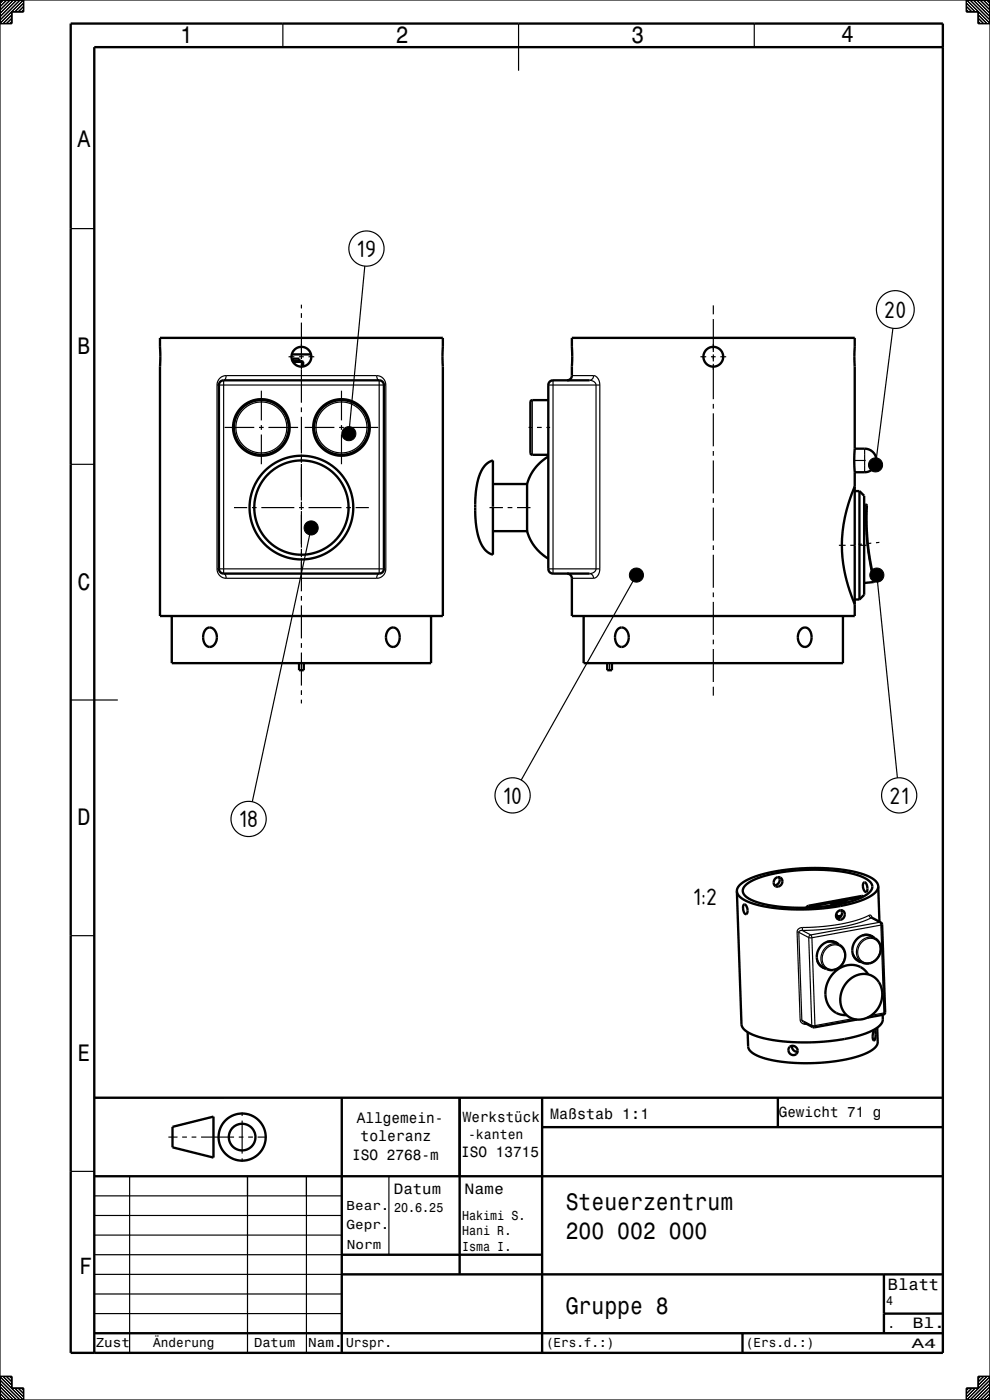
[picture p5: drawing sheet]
<svg xmlns="http://www.w3.org/2000/svg" width="210mm" height="297mm" viewBox="0 0 210 297" stroke-linecap="round" stroke-linejoin="round" font-family="sans-serif">
<!-- layer:  General  -->
<g fill="none" stroke="#000" stroke-width=".5">
<path d="M33.9 71.7h60v59h-60zM61.9 75.2h4.1M62.1 76.6h1.4M62.1 76.8h2.2M63.5 76.7v-.6h-1.4v.6h2.1M64.2 76.7l.1 .1M64.2 76.7v1.1M64.3 76.8v.9M46.8 80.9l.6-.2h33.1l.7 .3 .2 .7v39l-.3 .7-.7 .3h-33l-.7-.3-.3-.7v-39zM103.1 98.5l.7-.5 .8-.3v20a4.5 4.5 0 0 1-3-3.5 26.1 26.1 0 0 1 .2-13.7l.6-1.1zM116.3 96.8a9.9 9.9 0 0 0-4.5 5.9M116.3 84.9h-3.4l-.2 .1-.2 .3 .1 11 .3 .2h3.4"/>
<path d="M120.3 80.7l.7-.3 .3-.6v-8.1h60v23.5M125.1 80.7h-7.8l-.7 .2-.3 .8v39.2l.5 .6 .4 .2h7.9M181.3 95.2v5M181.3 95.2h2.1a2.5 2.5 0 0 1 2.5 2.5 2.5 2.5 0 0 1-2.5 2.5h-2.1M104.6 112.7h7.2M104.6 102.7h7.2M111.8 112.7a9.9 9.9 0 0 0 4.5 5.8M111.8 102.7v10M181.3 103.2a30 30 0 0 0 0 25M181.3 100.2v30.5h-60v-8l-.3-.7-.7-.3M181.3 104.2h1M182.3 104.2v23"/>
<path d="M182.3 104.2l1 1v21l-1 1M183.3 107.1h.5a58.9 58.9 0 0 0 1.7 16.2l-2.2 .4M183.8 108.5v.1M36.4 130.7v10h55v-10M43.7 133.5a1.32 1.32 0 0 1 1.4-.3 1.32 1.32 0 0 1 .8 1.2 1.96 1.96 0 0 1-1.6 2.8 2.4 2.4 0 0 1-.6-3.7zM82.5 133.5a1.27 1.27 0 0 1 1.4-.3 1.27 1.27 0 0 1 .8 1.2 2.23 2.23 0 0 1-1.1 2.8 1.69 1.69 0 0 1-1.7-2l.2-1.1zM123.8 130.7v10h55v-10M131 133.5a1.32 1.32 0 0 1 1.4-.3 1.32 1.32 0 0 1 .9 1.2 1.96 1.96 0 0 1-1.7 2.8 2.41 2.41 0 0 1-.6-3.7zM169.9 133.5a1.27 1.27 0 0 1 1.4-.3 1.27 1.27 0 0 1 .8 1.2 2.23 2.23 0 0 1-1.1 2.8 1.69 1.69 0 0 1-1.8-2l.3-1.1zM181.3 127.2h1M63.4 140.7v1.5h1v-1.5M128.8 140.7v1.5h1v-1.5"/>
<path d="M156.3 189.1l1 28.2 .2 .6 .5 .6 1.1 .7 1.6 .7 4.5 .9 4.9 .3 6-.2 4.8-.9 2.1-.5 1.9-.8 1.1-.7 .9-.8 .3-.7v-1.2M157.8 191.9a1.27 1.27 0 0 1 .7 1.8 .36 .36 0 0 1-.4 .2 .36 .36 0 0 1-.3-.4l-.2-.9zM158.2 187.8l.9-.7 1.3-.7 3.5-1 4.4-.7 4.7-.2 4.5 .3 4.1 .8 2.5 1.1 .7 .7 .2 .7-.3 .9-.9 .8-1.4 .8-2.1 .7-5 1-5.7 .3-3.4-.2-2.4-.3-2.3-.4-1.7-.6-1.4-.8-.7-.8-.1-.8zM164.5 186.4a.93 .93 0 0 1 1.4 .1 .93 .93 0 0 1-.3 1.3 .9 .9 0 0 1-1.3 0 .9 .9 0 0 1 0-1.3zM165.2 186.1a1.11 1.11 0 0 1-.9 1.7M174.3 192.3v.1M174.3 192.3l-.3 .1M175.5 199.8a2.27 2.27 0 0 1 1.7 .2l.9 .4a2.93 2.93 0 0 1 .8 3.8 2.93 2.93 0 0 1-3.6 1.4l-.9-.5a2.26 2.26 0 0 1-1-1.3M176.2 192l.3 .1M176.2 192v.1M176.2 192h.1M176.4 192h-.1"/>
<path d="M177.3 199.9l.4 .4M177.3 194.2h.1M177.3 194.1v.1M177.3 194.2l.1 .2M177.4 194.4h-.1M177.4 194.4l.1 .1M177.4 194l-.1 .2M177.4 194h.1M177.4 194l.1 .1M177.5 194.1v.2M177.5 194.3h.1M177.5 194.3v.2"/>
<path d="M177.6 193.5a.92 .92 0 0 1 1.4-.1 .92 .92 0 0 1-.1 1.4 .91 .91 0 0 1-1.4 0 .91 .91 0 0 1 .1-1.3zM177.7 194.3h.1M177.7 194.3h-.2M177.7 194.3v.1M177.7 194.4l-.2 .1M178.1 194.7l-.6 .1M178.2 194.6l-.7 .1M178.3 194.5l-.9 .1M178.4 194.3l-1 .2M178.4 191.4l-1.7 .3-.3 .3M178.4 191.4h.1M178.4 193.1a1.13 1.13 0 0 1-.9 1.7h.4"/>
<path d="M178.4 191.4l1.2 .1M178.5 194.3l-.8 .1M178.6 191.7l-1.9 .3h-.4M179.7 191.4l-1.3-.1-1.9 .4-.3 .3M182.9 190.3l-11 2-.4 .2M183 198.4a2.27 2.27 0 0 1 1.7 .2l.9 .5a2.93 2.93 0 0 1 .9 3.7 2.93 2.93 0 0 1-3.6 1.4M183.2 190.2l-.4-.1-11.3 2-.5 .5M183.2 187.3l.2-.1a1.5 1.5 0 0 1 .3 2 1.49 1.49 0 0 1-.5-1.9zM184.8 198.5l.5 .4M184.9 194.6l2 1.1 .2 .4 .7 18.7-.2 .4-.2 .1-3.4 .6M185.4 198.9a2.86 2.86 0 0 0-3-.2 2.86 2.86 0 0 0-1.6 2.5 2.46 2.46 0 0 0 1.9 2.9M186.3 188l-.3-.8-1-.8-1.4-.8-1.8-.5-5-.8-5.6-.1-6.1 .5-4.4 1.1-2.1 .8-1.2 .7-.8 .9-.3 .9"/>
<path d="M186.3 188l-.3 .9-.7 .8-1.4 .8-1.7 .7-2.5 .7-2.5 .5-5.8 .5-5.6-.1-5-.8-1.9-.6-1.4-.7-.9-.9-.3-.7M186.3 188l.2 7.5M174.5 205.2l.5 .2M177.9 200.3a2.86 2.86 0 0 0-3-.2 2.86 2.86 0 0 0-1.6 2.5 2.46 2.46 0 0 0 1.8 2.9M180 208a4.1 4.1 0 0 1 4.9-1 4.1 4.1 0 0 1 2.2 4.4 4.9 4.9 0 0 1-6.9 4.4 5 5 0 0 1-.2-7.8zM180.9 202.4a2.26 2.26 0 0 0 1.1 1.3l.9 .5M181.8 216.3l-9.2 1.7-2.2-1.1M182 203.8l.6 .2M182.9 204.2h.1M184.2 206.7a4.5 4.5 0 0 0-7.4-.2 5.5 5.5 0 0 0 .3 8.2l1.3 .6h1.2M185.4 218.7h.1a2.02 2.02 0 0 1-.1 2 1.5 1.5 0 0 1-.1-1.9zM186.1 218v3.5l-.6 .8-1 .7-2.2 1-2.7 .7-3.7 .6-3.2 .2h-3.2l-3.7-.3-2.8-.5-2.4-.8-1.1-.6-.7-.9-.2-3.4"/>
<path d="M36.6 239.1l8.7-2.2v8.7l-8.7-2.2zM97.5 232.9v16.6M168 221.9a1.09 1.09 0 0 0 1.2 1.2"/>
<circle cx="63.9" cy="75.7" r="2.1"/>
<circle cx="151.3" cy="75.7" r="2.1"/>
<circle cx="55.4" cy="90.7" r="6"/>
<circle cx="55.4" cy="90.7" r="5.8"/>
<circle cx="72.4" cy="90.7" r="5.8"/>
<circle cx="72.4" cy="90.7" r="6"/>
<circle cx="63.9" cy="107.7" r="11"/>
<circle cx="63.9" cy="107.7" r="10"/>
<circle cx="168.2" cy="222.9" r=".99"/>
<circle cx="51.4" cy="241.2" r="5"/>
<circle cx="51.4" cy="241.2" r="2.83"/>
</g>
<g fill="none" stroke="#000" stroke-width=".25">
<path d="M77.4 56.5l-3.4 35.5M33.9 75.7h.1M48 79.7l-.2 .7-.4 .3v41l.4 .3 .2 .7M48 79.7a1.97 1.97 0 0 0-2 2M48 79.7h31.9M61.2 75.7h1.2M63.4 75.7h1M63.9 64.6v.8M63.9 66.4v1M63.9 68.4v7.8M63.9 76.4v9M65.4 75.7h1.3"/>
<path d="M79.9 79.7l.1 .7 .4 .3v41l-.3 .2-.2 .8M79.9 79.7a1.97 1.97 0 0 1 1.9 2M93.9 75.7h.1M121.3 75.7h.1M121.3 79.7h4.6M125.9 79.7l-.3 .7-.5 .3a1.26 1.26 0 0 1 1.3 1v39a1.23 1.23 0 0 1-1.3 1l.6 .3 .2 .7M125.9 79.7a1.74 1.74 0 0 1 1.3 2M148.6 75.7h1.2M150.8 75.7h1M151.3 64.8v1.9M151.3 67.7v7M151.3 75.2v1.5"/>
<path d="M151.3 77.2v7.5M152.8 75.7h1.2M181.2 75.7h.1M189.4 69.6l-3.7 29M46 81.7h35.8M46 81.7v39M47.6 90.7h6.3M54.9 90.7h1M55.4 82.9v6.3M55.4 90.2v1M55.4 92.2v6.3M56.9 90.7h6.3"/>
<path d="M63.9 86.4v1M63.9 88.4v7.8M63.9 96.4v1.8M63.9 98.4v7.8M64.6 90.7h6.3M71.9 90.7h1M72.4 82.9v6.3M72.4 90.2v1M72.4 92.2v6.3M73.9 90.7h6.3M81.8 81.7v39M112.1 90.7h.8"/>
<path d="M112.9 84.9v11.6M113.9 90.7h1M115.9 90.7h.8M116.3 81.7h10.9M117.3 80.7v41M127.2 81.7v39M151.3 85.7v1M151.3 87.7v7M151.3 95.7v1M151.3 97.7v7M181 97.7h2.6M183.4 95.2v5"/>
<path d="M49.6 107.7h2.8M53.4 107.7h1M55.4 107.7h7M63.4 107.7h1M63.9 106.4v1.8M63.9 108.4v7.8M63.9 116.4v1.8M63.9 118.4v7M65.4 107.7h7M66 112l-12.5 58.1M73.4 107.7h1M75.4 107.7h2.8"/>
<path d="M103.8 107.7h2.9M107.7 107.7h1M109.7 107.7h2.8M151.3 105.7v1M151.3 107.7v7M151.3 115.7v1M151.3 117.7v7M177.9 115.7h1.5M180.4 115.7h1M182.4 115.7h1.4M182.8 115.4l-.7 .1M183.4 100.2h.1"/>
<path d="M183.7 107.1a54.8 54.8 0 0 0 1.6 16.4M183.9 109.3h.1M184.8 115.2l-1 .1M186.5 115.1h-.7M46 120.7a1.97 1.97 0 0 0 2 2M46 120.7h35.8M48 122.7h31.9M63.9 126.4v1M63.9 128.4v7M63.9 136.4v1M63.9 138.4v7M81.8 120.7a1.97 1.97 0 0 1-1.9 2"/>
<path d="M116.3 120.7h10.9M121.3 122.7h4.6M127.2 120.7a1.82 1.82 0 0 1-1.3 2M135 122l-24.4 43.5M151.3 125.7v1M151.3 127.7v7M151.3 135.7v1M151.3 137.7v7M186 122l4.4 43M63.9 146.4v1M63.9 148.4v.8M129.3 140.5v1.8"/>
<path d="M151.3 145.7v1.9M169.1 197.7l.3 .1M169.1 197.7l.6 18.7M169.4 197.8l.7 18.6M169.4 197.8l2.1 1.1M170.2 197.4l-.5 .1-.3 .3M170.2 197.4l1.8 .9M170.2 196.8a1.04 1.04 0 0 0-1.1 .9M170.2 196.8v.6M171.5 192.1l.4 .2M171.5 198.9h.7M171.5 198.9l.7 18.6"/>
<path d="M172 198.3l-.4 .3-.1 .3M172 198.3l.2 .6M172.2 198.9l.7 18.7M176.4 192h.1M176.5 191.8v.3M176.7 191.7l.1 .3M177.3 194.4h.1M177.4 194l.1 .1M177.7 194.4l-.2 .1M178.4 191.4l.1 .3M178.9 191.3v.4M179.5 191.4v.1"/>
<path d="M182.8 190.1l.3 .1M182.8 199.9a2.25 2.25 0 0 1 3-.5 2.25 2.25 0 0 1 .7 3 2.37 2.37 0 0 1-2 1.8 2.37 2.37 0 0 1-2.4-1.2 2.96 2.96 0 0 1 .7-3.1zM184.4 194.2l-2.9 1.1-3.3 .8-3.5 .4-4.5 .3M184.4 194.2l.2 .4 .2 .1M184.4 194.2a.43 .43 0 0 1 .5 .5h-.1M184.8 194.7l-2.5 1-3.7 .9-3.9 .6-4.5 .2M184.8 194.7l1.8 1M185.6 199.1a2.94 2.94 0 0 0-3.5 1.4 2.94 2.94 0 0 0 .8 3.7M186.6 195.7h.3M186.6 195.7l.3 .6M186.6 195.7l-14.6 2.6M186.9 196.3l.6 18.6"/>
<path d="M186.9 196.3l-14.7 2.6M187.1 196.1l-.2 .2M169.7 216.4a1.14 1.14 0 0 0 1.2 .9M169.7 216.4h.4M170.1 216.4l.3 .5M170.1 216.4l2.1 1.1M170.9 217.1v.2M171.3 217.3h-.4M172.2 217.5l.2 .4M172.2 217.5l.7 .1M172.9 217.6l-.2 .3M175.3 201.3a2.25 2.25 0 0 1 3-.5 2.25 2.25 0 0 1 .7 3 2.36 2.36 0 0 1-2 1.8 2.36 2.36 0 0 1-2.4-1.2 2.97 2.97 0 0 1 .7-3.1z"/>
<path d="M178.1 200.4a2.94 2.94 0 0 0-3.6 1.4 2.94 2.94 0 0 0 .8 3.8M180.9 216.1l-8 1.5M187.5 214.9l-.1 .4M187.5 214.9l-2.6 .5M187.8 214.8l-.3 .1M51.4 236v.7M51.4 237.7v7M35.7 241.2h2M38.7 241.2h.9M40.7 241.2h.9M42.7 241.2h6.9M50.7 241.2h1"/>
<path d="M51.4 245.7v.7M52.6 241.2h1.1M54.6 241.2h2"/>
<circle cx="77.7" cy="52.7" r="3.7"/>
<circle cx="189.9" cy="65.7" r="4"/>
<circle cx="55.4" cy="90.7" r="5.4"/>
<circle cx="72.4" cy="90.7" r="5.4"/>
<circle cx="52.7" cy="173.7" r="3.7"/>
<circle cx="108.7" cy="168.7" r="3.7"/>
<circle cx="190.7" cy="168.7" r="3.7"/>
</g>
<!-- layer:  Basic Geometry  -->
<g fill="none" stroke="#000" stroke-width=".25">
<path d="M0 0v297h210v-297M0 0h210M0 0h.1M.7 0l-.7 .7M1.4 0l-1.4 1.4M2.1 0l-2.1 2.1M2.5 3.2l-1.8 1.8M2.5 3.9l-1.1 1.1M2.5 4.6l-.4 .4M2.8 0l-2.8 2.8M3.5 0l-3.5 3.6M4.3 0l-4.3 4.3"/>
<path d="M5 0v2.5h-2.5v2.5h-2.5zM5 .7l-1.8 1.8M5 1.4l-1.1 1.1M5 2.1l-.4 .4M60 5v5M110 5v10M160 5v5M205 0v2.5h2.5v2.5h2.5M205 .7l1.8 1.8M205 1.4l1.1 1.1M205 2.1l.4 .4M205 0l5 5"/>
<path d="M205.8 0l4.2 4.2M206.5 0l3.5 3.5M207.2 0l2.8 2.8M207.5 3.2l1.8 1.8M207.5 3.9l1.1 1.1M207.5 4.6l.4 .4M207.9 0l2.1 2.1M208.6 0l1.4 1.4M209.3 0l.7 .7M210 0h.1M15 48.5h5M15 98.5h5"/>
<path d="M15 148.5h10M15 198.5h5M20 232.9h27.5M200 232.9v54.1h-180M15 248.5h5M20 257.9h52.5M20 253.7h52.5M27.5 249.5v37.5M52.5 249.5v37.5M65 249.5v37.5M82.5 249.5v16.7M20 266.2h77.5"/>
<path d="M20 274.5h52.5M20 270.3h52.5M20 262h52.5M20 278.7h52.5M0 292h2.5v2.5h2.5v2.5M0 296.3l.7 .7M0 295.6l1.4 1.4M0 294.9l2.1 2.1M0 294.2l2.8 2.8M0 293.5l3.5 3.5M0 292.8l4.2 4.2M0 292.1l4.9 4.9"/>
<path d="M.7 292l1.8 1.8M1.4 292l1.1 1.1M2.1 292l.4 .4M3.2 294.5l1.8 1.8M3.9 294.5l1.1 1.1M4.6 294.5l.4 .4M205.4 294.5l-.4 .4M206.1 294.5l-1.1 1.1M206.9 294.5l-1.9 1.9M207.9 292l-.4 .4M208.6 292l-1.1 1.1M209.4 292l-1.9 1.9"/>
<path d="M210 292h-2.5v2.5h-2.5v2.5M210 296.3l-.7 .7M210 295.6l-1.4 1.4M210 294.9l-2.1 2.1M210 294.2l-2.8 2.8M210 293.5l-3.5 3.5M210 292.8l-4.2 4.2M210 292.1l-4.9 4.9"/>
</g>
<g fill="none" stroke="#000" stroke-width=".5">
<path d="M15 5h185v282h-185zM200 10h-180v277M20 232.9h180M72.5 232.9v54.1M97.5 232.9v37.4M115 232.9v54.1M115 239.1h85M165 232.9v6.2M20 249.5h180M72.5 266.2h42.5M72.5 270.3h127.5M187.5 270.3v12.5"/>
<path d="M187.5 278.7h12.5M20 282.8h180M157.5 282.8v4.2"/>
</g>
<!-- layer:  General  -->
<g fill="#000" stroke="#000" stroke-width=".21">
<circle cx="74" cy="92" r="1.5"/>
<circle cx="185.7" cy="98.6" r="1.5"/>
<circle cx="66" cy="112" r="1.5"/>
<circle cx="135" cy="122" r="1.5"/>
<circle cx="186" cy="122" r="1.5"/>
</g>
<g font-size="5.4">
<text x="75.6" y="54.5">19</text>
<text x="187.5" y="67.4">20</text>
<text x="106.6" y="170.5">10</text>
<text x="188.6" y="170.5">21</text>
<text x="50.6" y="175.5">18</text>
<text x="147" y="191.9">1:2</text>
</g>
<g font-size="5">
<text x="38.2" y="9.1">1</text>
<text x="84" y="9.1">2</text>
<text x="133.9" y="9.1">3</text>
<text x="178.4" y="9">4</text>
<text x="16.5" y="31.1">A</text>
<text x="16.5" y="75.1">B</text>
<text x="16.5" y="125.1">C</text>
<text x="16.5" y="175.1">D</text>
<text x="16.5" y="225.1">E</text>
<text x="120" y="256.8">Steuerzentrum</text>
<text x="120" y="262.8">200 002 000</text>
<text x="16.8" y="270.4">F</text>
<text x="120" y="278.8">Gruppe 8</text>
</g>
<text font-size="3.5" x="188.3" y="273.7">Blatt</text>
<g font-size="3.2">
<text x="75.7" y="238.3">Allgemein-</text>
<text x="116.7" y="237.5">Maßstab 1:1</text>
<text x="76.5" y="242">toleranz</text>
<text x="97.8" y="245.4">ISO 13715</text>
<text x="74.7" y="246">ISO 2768-m</text>
<text x="83.5" y="253.2">Datum</text>
<text x="98.5" y="253.2">Name</text>
<text x="193.6" y="281.7">Bl.</text>
</g>
<g font-size="3.1">
<text x="98.2" y="238">Werkstück</text>
<text x="165.2" y="236.9">Gewicht 71 g</text>
</g>
<g font-size="2.9">
<text x="99.3" y="241.7">-kanten</text>
<text x="193.4" y="285.9">A4</text>
</g>
<g font-size="2.8">
<text x="73.5" y="256.7">Bear.</text>
<text x="83.6" y="257">20.6.25</text>
<text x="73.5" y="260.7">Gepr.</text>
<text x="98" y="258.7">Hakimi S.</text>
<text x="98" y="262">Hani R.</text>
<text x="73.6" y="264.9">Norm</text>
<text x="98" y="265.3">Isma I.</text>
<text x="188" y="276.9">4</text>
<text x="188.3" y="281.7">.</text>
<text x="20.3" y="285.7">Zust</text>
<text x="32.5" y="285.8">Änderung</text>
<text x="53.9" y="285.7">Datum</text>
<text x="65.4" y="285.7">Nam.</text>
<text x="73.4" y="285.8">Urspr.</text>
<text x="115.8" y="285.8">(Ers.f.:)</text>
<text x="158.2" y="285.8">(Ers.d.:)</text>
</g>
</svg>
